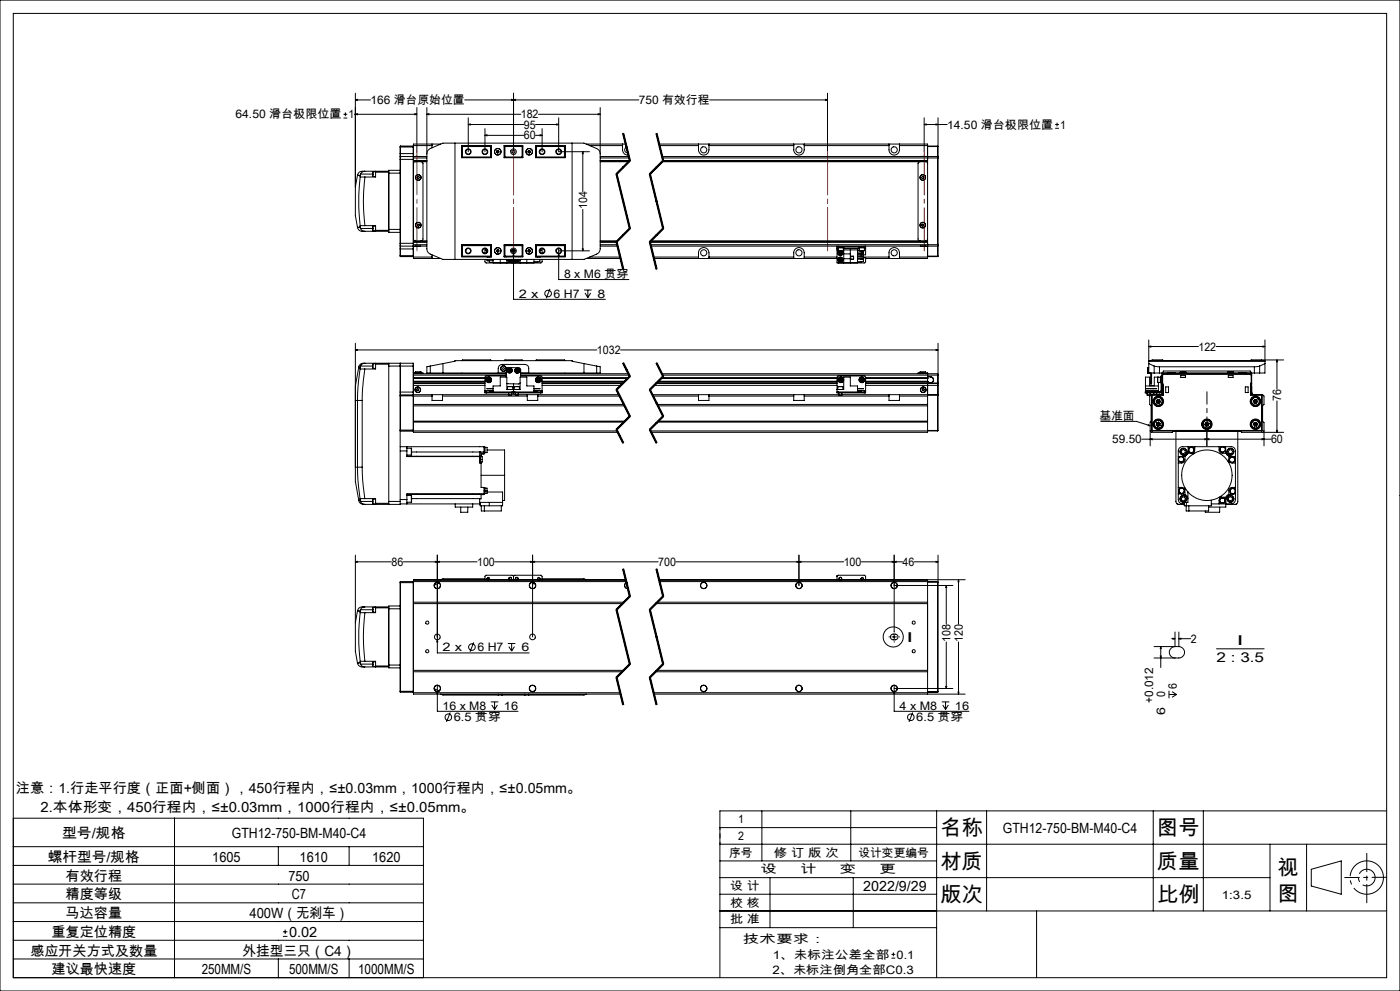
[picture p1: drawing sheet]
<svg xmlns="http://www.w3.org/2000/svg" width="420mm" height="297mm" viewBox="0 0 420 297" stroke-linecap="round" stroke-linejoin="round" font-family="sans-serif">
<g fill="none" stroke="#000" stroke-width=".3">
<path d="M0 0h420v297h-420zM4 4h412v289h-412zM103 35.4h1.2M103 34.3h1.2M103.6 33.7v1.1M106.4 34.3h18.7M106.6 29.9l.6-.1v.3zM106.6 34.3l.6-.2v.3zM106.6 27.9v28.2M106.6 29.9h4.6M124.5 34.1l.6 .2-.6 .1zM125.1 32.2v13.3"/>
<path d="M128.1 34.3l.6-.2v.3zM128.1 32.2v42.4l.1 .6 .6 .8 4.1 1.7h42.3l4.4-1.9 .5-1.2v-42.4M128.1 34.3h28.1M140.5 37.3l.6-.2v.4zM140.5 37.3h16.6M140.5 35.3v10.2M145.5 38.6v6.9M153.5 29.8l.6 .1-.6 .2zM154.1 29.9l.6-.1v.3zM154.1 27.9v17.6M160.7 37.3h6.9M161.5 34.3h18.6"/>
<path d="M162.6 38.6v6.9M167 37.1l.6 .2-.6 .2zM167.6 35.3v10.2h9.2M179.5 34.1l.6 .2-.6 .1zM187 40l2 8.2M187.1 40l2 8.1M191.7 29.9h-52.3M197 40l2 8.2-4 4 4 16.3-4 4 2 8.1M197.1 40l2 8.1M212.9 29.9h35.3M247.7 29.8l.5 .1-.5 .2zM248.2 27.9v17.6"/>
<path d="M277.2 37.3l.6-.2v.4zM277.2 37.3h7M277.2 35.3v10.2M280.8 37.1l.6 .2-.6 .2zM281.4 35.3v11.8M316.5 38.4h1.2M316.5 37.3h1.2M317.1 36.8v1.1M106.6 56.1v8.5l.6 3.6M107.2 52.5h.1M107.2 52.5l.8 .1M107.2 52.5l-.6 3.6"/>
<path d="M108 52.6l.1 .3M108.1 52.9a64.4 64.4 0 0 0 0 14.8M108.1 52.9l1.4 .2M108.1 52.2l-.1 .4M108.1 52.2h3.7M109.4 51.3h-.6a1.42 1.42 0 0 0-1.6 1.2M109.4 51.3l-.9 .3-.4 .6M109.4 51.3h7.2M109.5 53.1a58.1 58.1 0 0 0 0 14.5M111.8 52.2l.1 .7M111.9 51.5l-.1 .7M111.9 51.5v1.4"/>
<path d="M111.9 51.5h.8M111.9 52.9h.8M112.7 51.3v.3M112.7 51.6v1.5h-3.2M112.7 51.6h3.9M116.6 51.3v.3M116.6 51.6v17.4M116.6 51.9h3.5M120.1 47.8v4.1M120.1 51h-3.5v.3M120.1 47v.8M120.1 46v1"/>
<path d="M120.1 51.9v16.9M120.1 47.8h3.9M120.1 46h3.9M120.1 44.1h3.9M120.1 46.9v26.9M120.1 43.8v3.1M120.1 43.8v2.2M120.1 46.9h8M120.1 43.8h3.9M120.1 46.9v.1M124 46.9v26.9M124 43.8v3.1"/>
<path d="M124 46.9v.1M124 43.8h.1M124 46.9h.1M124 47v.8M124 47.8v25.1M124 48.1h4.1M124 43.6h5.6M124 47.3h4.1M124.5 46.9h1.7M125.3 52.9h.4l.1 .3-.2 .3h-.3l-.2-.3zM126.3 48.5l.6 .4v22.8l-.1 .3-.5 .2M128.1 48.5h-3.5l-.6 .5"/>
<path d="M128.1 46.1l.1-.7 .6-.7 4.1-1.8h42.3l4.1 1.8 .5 .5 .3 .9M129.6 43.2v1.1M132.2 43.2h-8.2v3.7M136.5 42.9v34.8M138.5 46.9h.1M138.5 43.7h8.9v3.6h-8.9zM138.6 43.8v3.5M138.6 43.8h8.8M138.6 43.8l.1 .1M138.7 43.9h8.5M138.7 43.9v3.2M138.7 47.1l-.1 .1h8.8"/>
<path d="M138.7 47.1h8.5M145.5 40.6l.6-.2v.3zM145.5 40.6h11.6M147.2 43.9l.1-.1v3.4l-.1-.1M147.2 43.9v3.2M149 45.3v.3M149 45.6l.3 .2M149.3 45.2l.3 .1M149.3 45.2l-.3 .1M149.6 45.3v.3M149.6 45.6l-.3 .2M151.2 43.7l.1 .1"/>
<path d="M151.2 43.7h5.6v3.6h-5.6zM151.2 43.8h5.6M151.2 47.2h5.6M151.3 43.8v3.4l.2-.1M151.3 43.8l.2 .1M151.5 43.9h5.1M151.5 43.9v3.2M151.5 47.1h5.1M156.6 43.9l.2-.1v3.4l-.2-.1M156.6 43.9v3.2M158.5 45.3v.3M158.5 45.6l.3 .2"/>
<path d="M158.8 45.2l.2 .1M158.8 45.2l-.3 .1M159 45.3v.3M159 45.6l-.2 .2M160.7 40.6h1.9M160.7 43.7h8.8v3.6h-8.8zM160.9 43.9h8.4M160.9 43.9v3.2M160.9 47.1l-.1 .1h8.7l-.2-.1M160.9 47.1h8.4M161.3 43.7v.1M162 40.4l.6 .2-.6 .1z"/>
<path d="M169.3 43.9v3.2M169.5 43.8v3.5M169.5 46.9h.1M169.5 43.8h-8.8l.2 .1M169.5 43.8l-.2 .1M171.6 42.9v34.8M174.8 45.5l.2 .6h-.3zM174.8 45.5v11.9M175.9 43.2h11.8M176.9 43.6h9.9M180.1 48.5h8.5M180.1 46.9h8.5"/>
<path d="M180.1 48.1h8.8M180.1 47.3h8.6M184.8 52.2l4 16.3M185.1 52.1l4 16.3M186.8 43.2a3.2 3.2 0 0 0 .4 2.8l.7 .4 .6 .1M186.8 40l2 8.2M187.9 44.1a.91 .91 0 0 0-.5 1 .91 .91 0 0 0 .9 .7M188.8 48l-4 4M189 48.2l-4 4 4 16.3-4 4 2 8.1M189.1 48.3l-4 4M194.8 52.2l4 16.3M195.1 52.1l4 16.3"/>
<path d="M196.8 40l2 8.2M197.7 43.2h80.6v34.3h-18.6M197.8 43.6h11.8M198.6 46.9h82.7M198.6 48.5h79.1l.4 .1 .2 .4M198.7 47.3h82.6M198.8 48l-4 4M198.9 48.1h79.4M199.1 48.3l-4 4M209.6 43.2v1.7a1.57 1.57 0 0 0 1.5 1.6 1.57 1.57 0 0 0 1.6-1.6v-1.7M212.7 43.6h25.4M238.1 43.2v1.7a1.57 1.57 0 0 0 1.6 1.6 1.57 1.57 0 0 0 1.6-1.6v-1.7"/>
<path d="M241.3 43.6h25.4M266.7 43.2v1.7a1.57 1.57 0 0 0 1.6 1.6 1.57 1.57 0 0 0 1.5-1.6v-1.7M269.8 43.6h8.5M276 48.5l-.6 .4v22.8l.2 .3 .4 .2M276.1 46.9h1.7M276.7 52.9h.3l.1 .4-.2 .2-.3-.1-.1-.3zM278.3 43.8h3M278.3 43.9h3M281.3 47.3h.1M281.3 46.9v.4M281.3 46.9l.1 .2M281.3 43.8v.1"/>
<path d="M281.3 43.9v3M281.3 47.3v26M281.4 47.1v.2M281.4 47.3v26M107.2 68.2a1.75 1.75 0 0 0 2.2 1.1M107.2 68.2h.1M108 68l.1 .5M108 68l-.8 .2M108.1 67.7l-.1 .3M108.1 68.5l.7 .7 .6 .1M108.1 68.5h3.7M109.4 69.3h7.2"/>
<path d="M109.5 67.6l-1.4 .1M109.5 67.6h3.2v1.4M111.8 68.5l.1 .7M111.9 67.8l-.1 .7M111.9 67.8v1.4M111.9 67.8h.8M111.9 69.2h.8M112.7 69v.3M112.7 69h3.9M116.6 69.3v.3h3.5M116.6 69v.3M116.6 68.8h3.5"/>
<path d="M120.1 68.8v4.1M120.1 72.9v.8M120.1 73.7v.9M120.1 74.6v2.3M120.1 76.6h3.9M120.1 72.9h3.9M120.1 73.7v.1M120.1 74.6h3.9M120.1 73.8v3.1M120.1 73.8h8M120.1 76.9h3.9M124 73.8v3.1"/>
<path d="M124 71.6l.5 .6h3.6M124 73.7h.1M124 72.9v.8M124 73.8v3.7h8.2M124 72.5h4.1M124 77h5.6M124 73.3h4.1M124 73.7v.1M124 76.8v.1M124.5 73.8h1.7M125.2 67.4l.2-.2 .3 .1 .1 .3-.2 .2-.4-.1zM129.6 76.4v1.1"/>
<path d="M138.5 73.8h.1M138.5 73.4h8.9v3.6h-8.9zM138.6 73.4v3.5M138.6 76.9h8.8M138.7 76.8h8.5M138.7 73.6v3.2M138.7 73.6h8.5M138.7 76.8l-.1 .1M145.5 77.7v.8l.3 .3h8M145.5 74.5v1.4M145.8 75.1h.4M145.8 74.6v.5"/>
<path d="M146.1 77h.1M146.1 77.7v.4h1.8M146.2 75.2l-.1 .3M146.3 78.1h.3M146.8 76.9v.1M146.8 78.1v.6h1.1M147.2 73.6l.1-.1v3.4l-.1-.1M147.2 73.6v3.2M147.4 73.5h-8.8l.1 .1M147.9 77.7v1.1h12.3v-1.1M149 75v.3M149 75.3l.3 .2"/>
<path d="M149.3 74.9l.3 .1M149.3 74.9l-.3 .1M149.6 75v.3M149.6 75.3l-.3 .2M150.1 77.7v1.1M151.2 73.4h5.6v3.6h-5.6zM151.2 76.9h5.6M151.2 73.5h5.6M151.3 76.9l-.1 .1M151.5 73.6l-.2-.1v3.4M151.5 76.8h5.1M151.5 73.6v3.2"/>
<path d="M151.5 73.6h5.1M151.5 76.8l-.2 .1M151.8 76.9v.1M151.9 76.9v.1M152 77.7v1.1M152.1 78h1.6M152.1 77.7v.3M152.5 76.9v.1M152.8 78l.1 .2M153 78l-.1 .2M153.2 78l.1 .1M153.3 78.1l-.4 .1"/>
<path d="M153.4 78l-.1 .1M153.6 75.1h.1M153.6 75.3l.1 .2M153.7 75.1h-.1M153.7 75v.1M153.7 77.7v.3M153.7 74.9h.6M153.8 77.7a.76 .76 0 0 1-.6 .8 .76 .76 0 0 1-.9-.5 .77 .77 0 0 0 .9 .6 .77 .77 0 0 0 .6-.9M154.1 76.1l.1 .6h-.3zM154.1 74.3v15.4h27.5M154.3 77.7a.78 .78 0 0 0 .6 .9 .78 .78 0 0 0 .9-.6M154.4 75.1h.1"/>
<path d="M154.4 78h.1M154.4 75v.1M154.4 77.7v.3M154.4 78h1.6zM154.4 75.3l-.1 .2M154.7 78l.4 .2M155.1 78v.2M155.4 78l-.3 .2M155.6 76.9v.1M156 77.7v1.1M156.2 76.9v.1M156.6 73.6l.2-.1v3.4l-.2-.1"/>
<path d="M156.6 73.6v3.2M158 77.7v1.1M158.5 75v.3M158.5 75.3l.3 .2M158.8 74.9l.2 .1M158.8 74.9l-.3 .1M159 75v.3M159 75.3l-.2 .2M160.7 73.4h8.8v3.6h-8.8zM160.9 76.8h8.4M160.9 76.8l-.2 .1h8.8M160.9 73.6v3.2"/>
<path d="M160.9 73.6h8.4M160.9 73.6l-.2-.1h8.8l-.2 .1M161.3 76.9v.1M161.3 78.4v.3h-1.1M161.9 75.1h.3M162 77h.1M162 77.9v-.2v.7h-1.8M162.2 75.1h-.3M162.2 74.6v.5M162.6 77.7v.9l-.3 .2h-8M162.6 74.5v1.4M167.6 76.1l.2 .6h-.3z"/>
<path d="M167.6 74.3v9.5h21.1M167.6 75.2h9.2M169.3 73.6v3.2M169.3 76.8l.2 .1M169.5 73.4v3.5M169.5 73.8h.1M174.7 74.6h.3l-.2 .6zM174.8 62.8v12.4M175.9 77.5h10.3M176.9 77h9.2M180.1 72.2h5.1M180.1 72.5h4.9"/>
<path d="M180.1 73.8h5.1M180.1 73.3h5M184.8 72.5l2 8.2M185.1 72.4l2 8.2M188.8 68.3l-4 4M189.1 68.6l-4 4M194.8 72.5l2 8.2M194.9 72.5h83.4M195.1 72.4l2 8.2M195.2 73.3h86.1M195.3 73.8h86M196 77h13.6"/>
<path d="M196.1 77.5h55M198.8 68.3l-4 4M199.1 68.6l-4 4M209.6 77.5v-1.7a1.57 1.57 0 0 1 1.5-1.6 1.57 1.57 0 0 1 1.6 1.6v1.7M212.7 77h25.4M238.1 77.5v-1.7a1.57 1.57 0 0 1 1.6-1.6 1.57 1.57 0 0 1 1.6 1.6v1.7M241.3 77h9.8M251.1 74h.4M251.1 74v.5M251.1 74.5v4.3h6.1v-3.9M251.1 73.8v.2M251.1 74.9h.4"/>
<path d="M251.1 74.5h.4M251.4 74v.3h1.7v-.3M251.5 75.1h.9M251.5 75.1h1.5M251.5 74.3v.8M251.5 73.8v.2M251.5 74h7.8M251.7 76l.4 .2M251.7 77.7l.1 .4M251.7 77.7l.4 .1M251.7 75.1a.77 .77 0 0 0-.3 1.1 .77 .77 0 0 0 1 .3 .77 .77 0 0 0 .4-1M251.8 75.6l-.1 .4"/>
<path d="M251.8 75.6l.3 .2M251.8 78.1l.4 .1M251.8 75.1a.75 .75 0 0 0-.4 1 .75 .75 0 0 0 1 .4 .75 .75 0 0 0 .4-1M252 77.4l.4 .1M252 77.4l-.3 .3M252 77.4l.1 .4M252.1 75.8l.3 .3M252.1 75.8l-.4 .2M252.1 75.8v.4M252.1 77.8l.4 .2M252.1 77.8l.1 .4M252.1 77.8l-.3 .3"/>
<path d="M252.2 75.4l.3 .2M252.2 75.4l-.4 .2M252.2 75.4l-.1 .4M252.4 76.1l-.3 .1M252.4 77.5l.1 .5M252.4 77.5l-.3 .3M252.5 75.1l.3 .4M252.5 75.6l-.1 .5M252.5 75.6l-.4 .2M252.5 78l-.3 .2M253 75.1h-.6M253 74.3v.8"/>
<path d="M253 74.9l4.8 .1M253 74.5h4.8M253.1 74.9v3.9M253.1 76.1h2M253.1 77.5h2M255.1 74.9v3.9M255.2 76.8h.9v.9h-.9zM255.2 76.8v.9M257.2 75.5h1.8v.4M257.2 76.2h1.8v.5h-1.8M257.2 77h1.8v.4h-1.8M257.2 77.7h1.8"/>
<path d="M257.2 75.9h1.8M257.7 74v.3h1.6M257.8 75.1h1.5M257.8 74.3v.8M258.3 77.4v.3l.4-.2 .3 .2M258.3 75.1v.4M258.3 76.7v.3M258.3 78.4v.3h-1.1M258.5 75.5h.4M258.6 77.5h.2M259 75.9l-.2 .3-.5-.3v.3M259 75.7v.2"/>
<path d="M259 77.7v.2M259 77.3h.7v1.2l-.4 .3h-8M259 77.7v.7h-1.8M259 77h7.7M259.3 74h.4M259.3 73.8v.2M259.3 74.3v.8M259.3 74.5h.4M259.4 74l-.1 .3M259.7 74v.5M259.7 73.8v.2M259.7 74.5v1.9h-.7"/>
<path d="M266.7 77.5v-1.7a1.57 1.57 0 0 1 1.6-1.6 1.57 1.57 0 0 1 1.5 1.6v1.7M269.8 77h8.5M276.1 73.8h1.7M276.5 67.4l.3-.2 .3 .1v.3l-.2 .2-.3-.1zM278.3 71.6l-.5 .6h-82.6M278.3 76.8h3M278.3 76.9h3M281.3 73.3h.1M281.3 73.3v.5M281.3 76.8h.1M281.3 76.8v.1M281.3 73.8v3"/>
<path d="M281.4 73.3v.3M281.4 73.6l-.1 .2M281.4 76.8l-.1 .1M281.4 73.6v3.2M165 86.6l-1.1 2.8M175.2 86.9h2.3M175.5 87.8l.9 1.4M176.4 86.9v2.3M177.2 87.8l-.8 1.4M106.6 104.9l.6-.2v.3zM106.6 102.9v37.1M106.6 104.9h72.5"/>
<path d="M107.6 110l-1 5.7v4.3h.6M107.6 110l.5 .1M108 110.5l-.6 5.6-.2 3.9M108 110.5l1.4 .1M108.1 110.1l-.1 .4M108.1 109.7v.4M108.1 109.7h3.7M109.4 110.6l-.6 5.6-.1 3.8M109.5 108.9h-.4a1.37 1.37 0 0 0-1.5 1.1M109.5 108.9l-.7 .1-.7 .7M109.5 108.9h14.5M111.9 109v1.4"/>
<path d="M111.9 109h.8M111.9 110.4h.8M112.7 108.9v.2M112.7 109.1v1.5h-3.3M112.7 109.1h3.9M116.6 108.9v.8M116.6 109.7h7.4M116.6 109.7v40.6M120.1 108.9h.1M120.1 108.9v9.5M120.1 117.5v.9M120.1 108.9v8.6"/>
<path d="M120.1 118.4v31.9M120.1 118.7h3.9M120.1 117.5h3.9M120.1 118.4v10.8M120.1 118.4h3.9M120.1 118.4h.1M124 108.9v9.5M124 108.9v.8M124 118.4v10.8M124 118.4h.1M124 114.8v.1M124 109.7v2.7"/>
<path d="M124 111.8h.6M124 117.5v.8M124 118.3v11.3h61.3M124 118.7h5.6M124 118.3h5.6M124 112h27.9M124 114.3h21.5M124 113.4h21.5M124 112.4h27.9M124 114.9h21.5M124 114.8h21.5M124 115.5h21.5"/>
<path d="M124 112.4v2.4M124 114.9v2.6M124.6 111.7l.1 .1M124.6 111.5h1.7M124.6 111.7h1.7M124.6 111.8h1.7M124.6 111.5v.5M125.1 116.6l.3-.1 .2 .2v.3l-.6-.1zM126.3 111.5h-1.7M126.3 111.8h.1M126.3 111.5h.1M126.3 111.8h.6v.2"/>
<path d="M126.3 111.5v.5M129.1 111.8h20.4v-1.4a1.21 1.21 0 0 1 1.1-1.2h6.9a1.14 1.14 0 0 1 1.1 1.2v1.4h20.4M129.1 109.7l-1 .2v1.9h1M129.1 109.7v2.1M129.6 118.3h3.2M129.6 118.3v1.7h3.2v-1.7M132.8 118.7h25.4M132.8 118.3h19.8M132.9 109v2.8M138.6 108h8.7M138.6 108v.1M138.6 111.8v.2"/>
<path d="M145.5 114.3h-21.5l21.5 .1M145.5 113.3h-21.5h21.5M145.5 117.5v.3h.4M145.5 117.5h.4M145.5 117v.5M145.5 117h2.4M145.9 117.5h7.7M145.9 117.8h7.7M145.9 117.5v.3M146.2 113.6l.1 .4M146.2 113.6l.4 .2M146.3 114l.3 .3"/>
<path d="M146.6 113.4l.4 .2M146.6 113.4l-.4 .2M146.6 113.4v.4M146.6 113.8l.4 .2M146.6 113.8l-.3 .2M146.6 113.8v.5M146.8 117.1v.2h1.1M147 113.6v.4M147 113.6l-.4 .2M147 114l-.4 .3M147.3 108v.1M147.9 117.5v-1.8h2.2v-2.7h1.9v3.7h4v-3.7h2v2.7h2.2v1.8"/>
<path d="M147.9 116.4h-1.8l1.8 .1M149.5 111.7h2.4M151.3 108h5.5M151.3 108v.1M151.8 112.7h-6.1l-.2 .3v4M151.8 113l.1-2.3 .5-.6 3.6 .2 .2 .5-.1 2.2M152.3 115.9h1.5M152.3 115.9v.8M152.5 110.9l.1 .4M152.5 110.9l.4 .1M152.6 118.4h.9M152.6 117.8v.6"/>
<path d="M152.6 111.3l.4 .1M152.8 110.6l-.3 .3M152.8 110.6l.4 .1M152.8 110.6l.1 .4M152.9 111l.1 .4M152.9 111l.4 .1M153.2 110.7l.1 .4M153.2 110.7l-.6 .6M153.3 111.1l-.3 .3M153.5 118.3h1.1M153.5 117.8v.6M153.6 117.8h.5"/>
<path d="M153.6 117.5h.9M153.6 117.5v.3M153.8 115.9v.8M154.1 117.8h.4M154.1 115v2.8M154.3 115.9h1.5M154.3 115.9v.8M154.3 115.8l1.5 .1M154.3 115.8v.1M154.5 117.5h7.7M154.5 117.8h7.7M154.5 117.5v.3"/>
<path d="M154.6 118.4h.1M154.6 117.8v.6M154.7 118.4h.8M154.8 111l.1 .4M154.8 111l.8 .2M154.9 111.4l.4 .1M155.1 110.7l-.3 .3M155.1 110.7l.4 .1M155.1 110.7l.1 .4M155.2 111.1l-.3 .3M155.2 111.1l.1 .4M155.5 118.4h-.8"/>
<path d="M155.5 118.3h2.7M155.5 117.8v.6M155.5 110.8l.1 .4M155.5 110.8l-.3 .3M155.6 111.2l-.3 .3M155.8 115.9v.8M156 114.7l-.4 .4-3.6-.2M156.1 112.7h6.2l.3 .4v3.9M156.1 112.4h32.6M156.2 112h32.3M156.2 111.7h2.4M156.8 108v.1"/>
<path d="M158.2 118.3h3.1M158.2 118.3v1.7h3.1v-1.7M160.2 116.4h1.8l-1.8 .1M160.8 108h8.7M160.8 108v.1M161.1 113.7v.4M161.1 113.7l.8 .3M161.1 114.1l.4 .2M161.3 117.1v.2h-1.1M161.3 118.7h24.6M161.3 118.3h24.4M161.4 113.4l.4 .2"/>
<path d="M161.4 113.4l-.3 .3M161.4 113.4l.1 .9M161.8 113.6l.1 .4M161.8 113.6l-.7 .5M161.9 114l-.4 .3M162.2 117.5h.4M162.2 117.5v.3M162.6 117.5v.3h-.4M162.6 117v.5M162.6 114.3h24.8M162.6 113.3h25.8M162.6 114.3h24.9"/>
<path d="M162.6 113.4h25.7M162.6 117l-2.4 .1M162.6 114.9h24.2M162.6 114.8h24.4M162.6 115.5h23.6M162.6 114.4h24.8M162.6 113.3h25.9M169.5 108v.1M169.5 111.8v.2M175.2 109l-3.6-.7v-.2h-35.1v.2l-7.4 1.4M175.2 109v2.8M175.2 109l3.8 .7"/>
<path d="M179 109.7l1.1 .2v1.9h-1.1M179 109.7v2.1M184.8 116.9l4 7.9M185.1 116.7l4 8M186.2 104.9h95.2M186.8 108.9l2 4M187 108.8l2 4-4 4 4 8-4 4 2 3.9M187.1 108.7l1 2M188.1 110.7l1 2zM188.8 112.7l-4 4M189.1 112.9l-4 4M194.8 116.9l4 7.9"/>
<path d="M195.1 116.7l4 8M195.7 118.3h13.8M195.9 118.7h13.6M196.3 115.5h54.8M196.8 108.9l2 4M196.8 114.9h54.3M197 108.8l2 4-4 4 4 8-4 4 2 3.9M197 114.8h54.1M197.1 108.7l2 4M197.3 114.4h53.8M197.4 114.3h53.7M197.5 114.3h53.6"/>
<path d="M198.3 113.4h52.8M198.4 113.3h52.7M198.5 113.3h52.6M198.5 112h82.8M198.8 112.4h82.5M198.8 112.7l-4 4M199.1 112.9l-4 4M209.5 118.3h3.2M209.5 118.3v1.7h3.2v-1.7M212.7 118.7h25.4M212.7 118.3h25.4M238.1 118.3h3.2"/>
<path d="M238.1 118.3v1.7h3.2v-1.7M241.3 118.7h25.4M241.3 118.3h10.4M251.1 117.5h.4M251.1 116.7h2v-3.7h2v2.7h2.1v1.8M251.4 115.8v.1M251.4 115.8h1.5M251.4 115.9h1.5M251.4 115.9v.8M251.5 117.5h7.8M251.5 117.5v.3M251.5 117.8h7.8"/>
<path d="M251.7 118.4h.1M251.7 117.8v.6M251.8 118.4h.8M251.8 113.9l.4 .4M252 113.6l-.2 .3M252 113.6l.3 .2M252.3 113.8l-.5 .1M252.3 113.8l-.1 .5M252.3 113.8l.3 .3M252.3 113.4l.4 .3M252.3 113.4l-.3 .2M252.3 113.4v.4"/>
<path d="M252.6 118.4h-.8M252.6 117.8v.6M252.6 118.3h14.1M252.6 114.1l-.4 .2M252.7 113.7l-.1 .4M252.7 113.7l-.4 .1M252.9 115.8v.1M252.9 115.9v.8M257.2 116.4h1.8l-1.8 .1M258.2 113.7v.4M258.2 113.7l.7 .3M258.2 114.1l.4 .2"/>
<path d="M258.3 117.1v.2h-1.1M258.5 113.4l.4 .2M258.5 113.4l-.3 .3M258.5 113.4l.1 .9M258.9 113.6v.4M258.9 113.6l-.7 .5M258.9 114l-.3 .3M259.3 117.5h.4M259.3 117.5v.3M259.7 113.3h18.6M259.7 117.5v.3h-.4M259.7 117v-4l-.3-.3h-7.9l-.4 .3v4.8h.4"/>
<path d="M259.7 117v.5M259.7 114.3h18.6M259.7 113.4h18.6M259.7 117l-2.5 .1M259.7 114.9h21.6M259.7 115.5h21.6M266.7 118.3h3.1M266.7 118.3v1.7h3.1v-1.7M269.8 118.7h8.5M269.8 118.3h11.5M276 111.5h.1M276 111.7h.1"/>
<path d="M276 111.8h-.6v.2M276 111.7h1.7M276 111.5h1.7M276 111.5v.5M276 111.8h1.7M276 111.5h1.6M276.9 116.5l.3 .1 .1 .3-.2 .2-.3-.1-.2-.3zM277.6 111.8h.1M277.7 111.5h.1M277.7 111.8h.6v3M277.7 111.5v.5M278.3 114.3l-18.6 .1"/>
<path d="M278.3 114.8v14.8h-83M278.3 114.3h.1M278.3 113.3h.1M278.3 114.8h.1M278.3 118.4h3M278.3 112.9h.8M278.3 114.8h3M278.3 113h.8M279.1 112.9a.99 .99 0 0 1 1 .8 .99 .99 0 0 1-.8 1.1M279.1 113a.88 .88 0 0 1 .9 .8 .88 .88 0 0 1-.9 .9M279.1 112.9v.1M279.1 114.7v.1"/>
<path d="M279.1 114.7l-19.4 .1M280.8 104.7l.6 .2-.6 .1zM281.3 118.3v.1M281.3 112v.4M281.3 114.8h.1M281.3 114.8v.1M281.3 114.9v.6M281.3 112.4v2.4M281.3 115.5v2.8M281.3 118.4v10.6M281.4 114.9h-.1M281.4 114.8h.1"/>
<path d="M281.4 114.9l-.1 .6M281.4 102.9v26.1M343.6 115.7h3.9M343.7 117.1h3.8v.2h-3.8zM344 117.5h-.4v.3h.4M344 117.5h3.9M344 116.4l.7 .1zM344 117.8h1.2M344 117.5v.3M344.1 118.4h.9M344.1 117.8v.6M344.3 110.3l.1 1.6"/>
<path d="M344.4 110.2l-.1 .1M344.4 110.3h-.1M344.4 110.2v.1M344.4 110.3v1.6M344.4 110.2h.2M344.4 110.3h.2M344.6 103.9l.6-.2v.3zM344.6 101.9v9.9M344.6 103.9h14.9M344.6 108.1h34.9M344.6 108.3h34.9M344.6 109l1.7 .7"/>
<path d="M345 116.4l.4 .1zM345 117.8v.6M345.2 117.8h.8M345.2 117.5v.3M345.2 114.5v.6h.3v-.6M345.2 114.5h.3M345.2 111.8v2.7M345.5 118.4h.2M345.5 108h3.4M345.5 108v.1M345.5 111.8v2.7M345.5 118.4v10.6"/>
<path d="M345.7 118.4h3.3M345.7 118.4v10.6M345.7 116.4l.4 .1zM346 117.5v.3M346 117.8h1.9M346.1 117.8v.5M346.3 109.7l1.5 .2M346.3 111.8h1.5M346.3 111.8l-1.9 .1M346.3 109.7v2.1M346.5 116.4l.4 .1zM347 117.8v.5"/>
<path d="M347.3 113.1v1.5zM347.3 119.7l.6 .1M347.3 119.7l-.4 .5M347.3 119.7l.2 .6M347.3 114.6h.8M347.5 113v.1M347.5 114.6v2.9M347.8 111.8h.9M347.8 109.9h28.5M347.8 109.9v1.9M347.9 117.5v.3M347.9 119.8l.3 .6"/>
<path d="M347.9 119.8l-.8 1M348.1 113v1.7h.2M348.3 117l-.4 .5M348.3 113h-2v2.6h-1.4v-2.6h-1.3v4.5M348.3 117h.3M348.3 113.1h.4M348.3 113.1v3.9M348.6 117.2l-.7 .6M348.6 117.6l-.5 .7M348.7 116v1.6M348.7 112.7h-.4v.4M348.7 117.6h.1"/>
<path d="M348.7 116h.1M348.7 111.8v4.2M348.7 111.8l.4-.6h26l.4 .6M348.7 114.9l.1 .6M348.7 111.7h26.7M348.7 117.6l-.4 .7M348.7 111.7v.5M348.7 115v1M348.8 116h.1M348.8 114.9l.2 .6M348.8 114.8h.1M348.8 114.8l-.1 .1"/>
<path d="M348.8 114.9h-.1M348.8 116v1.6M348.8 112.4v2.4M348.8 117.6h.1M348.8 118.3l.2 .1M348.8 115.5h.2M348.8 118.3h-3.5l-.4 .4v2.5l.4 .4v4.6l-.2 .3v7.1M348.8 115.5v2.8M348.9 108v.1M349 115.5v2.9M349.1 112.1l-.3 .3M349.1 112v.1"/>
<path d="M349.1 112l-.4 .3 .1 .1M349.1 112h26M349.1 112.1h26M349.7 116h.9v1.6h-.9zM350.2 112v-.2h.6v.2M352.5 111.7v.1M354 111.7l.1 .1M354 111.5h1.1M354 111.7h1.8M354 111.5v.2M354.2 112.6h1.4v.5h-1.4zM355.1 111.5h-1.1"/>
<path d="M355.1 111.5h.7M355.8 111.7l-.1 .1M355.8 111.5v.2M364.8 103.9h14.7M368.3 111.7l.1 .1M368.3 111.5h1.2M368.3 111.7h1.8M368.3 111.5v.2M368.5 112.6h1.4v.5h-1.4zM369.4 111.5h-1.1M369.4 111.5h.6M370 111.5h.1"/>
<path d="M370.1 111.7l-.1 .1M370.1 111.5v.2M371.7 111.7v.1M373.3 112v-.2h.6v.2M373.6 116h.8v1.6h-.8zM375.1 112.1l.3 .3M375.1 112v.1M375.1 112l.3 .2v.2M375.1 115.5h.2M375.1 118.4h3.4M375.1 115.5v2.9M375.2 108h3.4"/>
<path d="M375.2 108v.1M375.3 117.6h.1M375.3 118.3l-.2 .1M375.3 118.3h3.5l.4 .4v2.5l-.4 .4v4.6l.4 .4v7M375.3 115.5v2.8M375.3 116h.1M375.3 114.9l-.2 .6M375.3 114.9h.2M375.3 116v1.6M375.3 117.6h.2M375.3 116h.2M375.4 114.8l-.1 .1"/>
<path d="M375.4 114.8l.1 .1M375.4 112.4v2.4M375.4 111.7v.5M375.4 115v1M375.4 117.6l.4 .7M375.5 116v1.6M375.5 114.9l-.2 .6M375.5 117.6l.5 .7M375.5 111.8h.8M375.5 111.8v4.2M376.3 111.8h1.6M376.3 109.9v1.9"/>
<path d="M376.4 119.7l-.4 .5M376.4 119.7l.6 .1M376.4 119.7l.5 1.2M377 119.8l.3 .6M377 119.8l-.4 .5M377.9 109.7l-1.6 .2M377.9 109.7v2.1M378.5 118.4h.1M378.5 107.9l.1 .1M378.5 118.4v10.6M378.6 108v.1M378.6 118.4v10.6"/>
<path d="M378.9 103.7l.6 .2-.6 .1zM379.5 101.9v9.9h-1.6M379.5 109l-1.6 .7M383.1 107.9l.1 .6h-.3zM383.1 107.9v8.7M385.1 107.9l-9.9 .1M107.2 120h1.5M107.2 120v20M108.7 120v20M120.1 133.9h25.1v1.6M120.1 135.1h2M120.1 128.9h3.9"/>
<path d="M120.1 129.1v.1M120.1 129.2h3.9M122.1 133.9v1.2M122.1 135.1v1.7l22.6 .1v.8M122.1 136.4h1.3M122.1 134.3h1.3M122.1 136.7h21.8M123.4 134.3v2.1M123.5 135.5h21.7M124 121.2h63.1M124 121.6h63.4M124 126.5h63.2"/>
<path d="M124 126.2h63.5M143.9 136.7v1M143.9 137.7v1.1h.4M143.9 135.5h.1M143.9 135.5v1.2M143.9 133.8v.1M143.9 137.7h.8M143.9 136.6h.4M144.1 136.8v1.7h-.2M144.3 138.5v.3M144.3 138.8v7.3h.9v1.9M144.3 136.6v.3"/>
<path d="M144.7 137.7v.8h-.6M145.2 135.5v.4M145.2 135.9h-.9v.7M145.2 134h.3v1.7M145.2 135.9v.2h-.9M145.3 134v1.7M145.5 134.1h.6v1.5l-.9 .1M146.1 134.9h5.3v7.5M184.8 128.8l2 4M185.1 128.7l2 4M185.1 129.1l-61.1 .1M188.8 124.6l-4 4"/>
<path d="M189.1 124.9l-4 4M194.8 128.8l2 4M195.1 128.7l2 4M195.1 129.1h86.2M197.2 121.2h81.1M197.2 126.5h81.1M197.4 121.6h80.9M197.5 126.2h80.8M198.8 124.6l-4 4M199.1 124.9l-4 4M278.3 129h3M281.3 129h.1"/>
<path d="M281.3 129v.1M281.4 129l-.1 .1M330.2 126.3h10.7l4.2 1.3M342.5 131.6h38.8M344.5 127.3l.6 .3h-.6zM345.1 131.6l.6-.1v.3zM345.1 129.1l.4 .5h6.1l.5-.5M345.5 129h.2M345.5 129l.2 .1M345.7 129v.1M345.7 129.1h32.8M345.7 129h32.8"/>
<path d="M346.9 120.2l.2 .6M346.9 120.2l.6 .1M346.9 127.4l.5 .4M347 126.7l-.1 .7M347 126.7l.5 .4M347.1 120.8l.6 .1M347.5 120.3l.2 .6M347.5 120.3l.7 .1M347.5 127.1l.5 .5M347.5 127.1l-.6 .3M347.5 127.1l-.1 .7M347.6 126.5l.5 .4"/>
<path d="M347.6 126.5l-.6 .2M347.6 126.5l-.1 .6M348 127.6l-.6 .2M348.1 126.9l-.1 .7M348.1 126.9l-.6 .2M348.2 120.4l-.5 .5M352 129.2h20.1M352.8 129.2v21.1a.91 .91 0 0 0 .8 .9h1.7M353.5 137.8v11.9a1.42 1.42 0 0 0 1.8 1.3M354.4 135l.6-.3 .6 .3v.7l-.6 .3-.6-.3zM356.3 135.9l-.8 .7v1.2a.96 .96 0 0 1-1 1h-1M356.3 135.9h1.5l.1 .2"/>
<path d="M356.4 135.5l-.1 .4M356.4 135.5a1.98 1.98 0 0 1-2.5 1.3h-.4M356.5 133.9l-.1 1.6M357.4 134a.85 .85 0 0 1 .9 .9 .85 .85 0 0 1-.9 .8M357.4 134a.85 .85 0 0 0-.8 .9 .85 .85 0 0 0 .8 .8M357.4 134a.85 .85 0 0 0-.9 .9 .85 .85 0 0 0 .9 .8M358.4 133.9v1.2l-.3 .5 .2 .3M361.4 127.3l.4 .5M361.5 131.5l.6 .1-.6 .2zM361.6 126.6l-.2 .7M361.6 126.6l.5 .5M362.1 131.6l.6-.1v.3z"/>
<path d="M362.1 128.7v4.9M362.1 127.1l-.7 .2M362.1 127.1l.4 .5M362.3 126.5l.4 .5M362.3 126.5l-.7 .1M362.3 126.5l-.5 1.3M362.5 127.6l-.7 .2M362.7 127l-.2 .6M362.7 127l-.6 .1M365.7 133.9v1a.96 .96 0 0 0 1 1h1.1l.9 .7M366.7 133.9h-11.9a1.27 1.27 0 0 0-1.3 1.2v2.4M367 133.9h2.4a1.21 1.21 0 0 1 1.2 1.2v12"/>
<path d="M367.7 133.9v1a1.55 1.55 0 0 0 1.3 1.8M368.6 138.6l.3-.1 .4 .2 1.3 .1M368.7 136.6l.3 .1M368.7 136.6v1.5l-.3 .2M368.8 134.8h.7l.3 .6-.3 .5h-.7l-.3-.5zM369 136.7l1.6 .1M371.3 129.2v21.1a.91 .91 0 0 1-.8 .9h-2.8M372.1 129.1l.4 .5h12.6M376 120.2l.2 .6M376 120.2l.6 .1M376 127.2l.3 .5M376.2 120.8l.7 .1"/>
<path d="M376.3 126.6l-.3 .6M376.3 126.6l.3 .5M376.6 120.3l.7 .1M376.6 120.3l-.4 .5M376.6 127.1l-.3 .6M376.6 127.1l.4 .6M376.9 126.6l.4 .5M376.9 126.6h-.6M376.9 126.6l-.3 .5M377 127.7h-.7M377.3 120.4l-.4 .5M377.3 127.1l-.3 .6"/>
<path d="M377.3 127.1l-1.3 .1M378.5 129v.1M378.5 129h.1M378.6 131.5l.6 .1-.6 .2zM378.6 129l-.1 .1M379.2 129.1l-.4 .5M382.9 129h.3l-.1 .6zM383.1 120.2v9.4M106.6 140v4.3l1 5.7M106.6 140h.6M107.2 140h1.5M107.2 140l.2 3.9 .6 5.6"/>
<path d="M107.6 150a1.59 1.59 0 0 0 1.9 1.2M108 149.5l.1 .4M108.1 149.9v.4M108.1 149.9l-.5 .1M108.1 150.3l.7 .7 .7 .2M108.1 150.3h3.7M108.7 140l.1 3.8 .6 5.6M109.4 149.4l-1.4 .1M109.4 149.4h3.3v1.4M111.9 149.6v1.4M111.9 149.6h.8M111.9 151h.8"/>
<path d="M112.7 150.8v.4M112.7 150.8h3.9M116.6 150.3v.9M116.6 150.3h3.5M120.1 150.3v.9h-10.6M120.1 149.7h2M122.1 149.7v1.3M122.1 150.5h1.3M122.1 148.5h1.3M122.1 148.1h23.1M123.4 148.5v2M123.5 149.4l20.4 .1"/>
<path d="M136.6 151v1h5.2v-1M138.2 152v1.5h2.1v-1.5M143.9 151h.1M143.9 150.6h6.9M143.9 149.5v1.5M144.3 142.4h7.1M144.4 151.6v1.5h6v-1.5M145.2 148v.1M145.2 146.2l.3 .1v1.6M145.2 148.1l-.9 .1v1.3h-.4M145.2 148h-23.1v1.7M145.2 147.1h.9"/>
<path d="M145.3 151.6v1.5M145.3 146.2l-.1 1.8M145.5 146.3h.6v.8M146.1 147.1v.8h-.8M146.1 147.5h4.7v4.1h-6.8v-.6h-23.9M146.8 150.6v1M151.4 142.4v7.6h-.6M353.1 151l.2 .2M353.5 148l2 .2M353.5 146.1h1.1l.6 .3 .3-.2M353.6 147.1a.86 .86 0 0 0 .9 .9 .86 .86 0 0 0 .9-.9M353.7 147.1a.85 .85 0 0 0 .8 .8 .85 .85 0 0 0 .9-.8"/>
<path d="M353.7 147.1a.85 .85 0 0 1 .8-.9 .85 .85 0 0 1 .9 .9M354.6 148.9h.7l.3 .6-.3 .6h-.7l-.3-.6zM355.5 148.2a1.37 1.37 0 0 1 .9 1.3M355.7 146.6l-.2 .1v1.5M355.8 151.6v1.5h6.8v-1.5M355.9 150.6v1M356.4 147.5v3.1h-1.1v1h8.1v-1.7M356.4 147.5h.1M356.7 151.6v1.5M365.8 149l.2 .3-.3 .5v1.2M365.9 152v1.5h-4.3v-.4M366.2 148.8l.2 .2h1.4"/>
<path d="M366.7 149.2a.85 .85 0 0 0-.8 .8 .85 .85 0 0 0 .8 .8M366.7 149.2a.85 .85 0 0 1 .9 .8 .85 .85 0 0 1-.9 .8M367.7 150.1v1.9h-5.1M367.8 149.4l-.1 1.6M367.8 149v.4M368.5 149.2l.6-.4 .6 .4v.6l-.6 .4-.6-.4zM370.6 146.1h-1a1.02 1.02 0 0 0-.9 1v1.1l-.9 .8M370.6 148l-1 .1a1.62 1.62 0 0 0-1.8 1.3M370.6 147.3v2.4a1.27 1.27 0 0 1-1.2 1.3h-6M371.1 151l-.3 .2M106.6 168.4l.6-.2v.3zM106.6 168.4h10.8"/>
<path d="M106.6 166.4v20.2M120.1 174.7h3.9M120.1 174.3v7.3M120.1 174.3v33.2M120.1 174.3h67.8M121 168.4h22.1M124 174.4v33.1M124 173.9h63.7M130.6 168.2l.6 .2-.6 .1zM131.2 168.4l.6-.2v.3zM131.2 166.4v29.3h27.6M131.8 174.7l-1.5 .7"/>
<path d="M145.5 173.7v-.9l.3-.4h7.9l.4 .4 .3-.4h7.9l.3 .3v1M145.5 173.5h-12.6l-.7 .2M146.1 173.5h.1M146.1 173.3v.2M146.2 173.5h.6M146.3 173.1h.3M146.4 173.7a.36 .36 0 0 1-.2-.5 .36 .36 0 0 1 .6 0 .36 .36 0 0 1-.2 .5M146.8 173.3v.2M152.8 173.7a.42 .42 0 0 1-.1-.6 .42 .42 0 0 1 .7 0 .42 .42 0 0 1-.1 .6M153.8 172.5h.5M154.1 172.5v1.2M154.8 173.7a.41 .41 0 0 1-.1-.6 .41 .41 0 0 1 .7 0 .41 .41 0 0 1-.1 .6"/>
<path d="M159.2 168.2l.6 .2-.6 .1zM159.8 168.4l.6-.2v.3zM159.8 174.6l.2 .3h.5M159.8 166.4v24.5M160.2 174.7v.3M161.3 173.3v.2M161.3 173.5h.7M161.5 173.7a.36 .36 0 0 1-.2-.5 .36 .36 0 0 1 .6 0 .36 .36 0 0 1-.2 .5M162 173.5h.1M162 173.3v.2M162.6 173.5h12.6l.7 .2M186.8 170.6l2 8.2"/>
<path d="M187 170.6l2 8.1-4 4 4 16.3-4 4 2 8.2M187.1 170.5l1 4.1M187.7 173.7h-63.7v34.3h62.2M188.1 174.6l1 4.1zM188.3 176.4a.95 .95 0 0 1-.9-.7 .95 .95 0 0 1 .5-1.1 .96 .96 0 0 0-.5 1.1 .96 .96 0 0 0 1 .7M188.8 178.6l-4 4M189.1 178.8l-4 4M196.8 170.6l2 8.2M197 170.6l2 8.1-4 4 4 16.3-4 4 2 8.2M197.1 170.5l2 8.2M197.4 168.4h-49M197.7 173.7h91.9"/>
<path d="M197.7 173.9h80.6M197.8 174.3h83.5M198.8 178.6l-4 4M199.1 178.8l-4 4M239.1 168.2l.6 .2-.6 .1zM239.7 168.4l.6-.2v.3zM239.7 166.4v9.1M251.1 172.8l.4-.4h7.8l.4 .4v.9M251.3 172.5h-.2v1.2M251.8 173.7a.43 .43 0 0 1 0-.6 .43 .43 0 0 1 .6 0 .43 .43 0 0 1 0 .6M253.1 168.4h-50.3M258.3 173.3v.2"/>
<path d="M258.3 173.5h.7M258.4 168.4h12.4M258.6 173.7a.36 .36 0 0 1-.2-.5 .36 .36 0 0 1 .6 0 .36 .36 0 0 1-.2 .5M259 173.3v.2M267.7 168.2l.6 .2-.6 .1zM268.3 175.5h17.6M268.3 166.4v22.9M268.3 168.4l.6-.2v.3zM274.3 168.4h7.1M278.3 173.7v34.3M278.3 174.5h3M280.8 168.2l.6 .2-.6 .1z"/>
<path d="M281.3 174.3v.2M281.3 174.5v32.8M281.4 166.4v40.9M283.9 175.5l.1 .6h-.3zM283.9 175.5v11.6M287.5 173.7v13.4M287.5 173.7l.2 .6h-.3zM106.6 186.6v8.6l.6 3.5M107.2 198.7a1.7 1.7 0 0 0 2.2 1.2M107.2 183.1h.1M107.2 198.7h.1M107.2 183.1l.8 .1"/>
<path d="M107.2 183.1l-.6 3.5M108 183.2l.1 .3M108 198.6l.1 .4M108 198.6l-.8 .1M108.1 183.5l1.4 .1M108.1 183.5a64.4 64.4 0 0 0 0 14.8M108.1 198.3l-.1 .3M108.1 182.7l-.1 .5M108.1 199l.7 .7 .6 .2M108.1 199h3.7M108.1 182.7h3.7M109.4 181.9h-.6a1.42 1.42 0 0 0-1.6 1.2"/>
<path d="M109.4 181.9l-.6 .1-.7 .7M109.4 199.9h7.2M109.4 181.9h7.2M109.5 183.6a58.1 58.1 0 0 0 0 14.6M109.5 198.2l-1.4 .1M109.5 198.2h3.2v1.4M111.8 199l.1 .7M111.8 182.7l.1 .8M111.9 198.3l-.1 .7M111.9 182l-.1 .7M111.9 198.3v1.4M111.9 182v1.5"/>
<path d="M111.9 198.3h.8M111.9 199.7h.8M111.9 182h.8M111.9 183.5h.8M112.7 199.6v.3M112.7 181.9v.3M112.7 182.2v1.4h-3.2M112.7 182.2h3.9M112.7 199.6h3.9M116.6 199.9v.3h3.5M116.6 199.6v.3M116.6 181.9v.3"/>
<path d="M116.6 182.2v17.4M116.6 199.3h3.5M116.6 182.5h3.5M120.1 199.3v.9M120.1 181.6h-3.5v.3M120.1 181.6v.9M120.1 182.5v16.8M124 180.5h63.2M124 180.9h62.8M131.2 191.8l.1 .6h-.3zM142.1 192.5l-1.1 2.8M152.4 192.9h2.2"/>
<path d="M152.6 193.8l.9 1.3M153.5 192.9v2.2M154.3 193.8l-.8 1.3M184.8 182.8l4 16.3M185.1 182.7l4 16.3M188.8 198.9l-4 4M189.1 199.2l-4 4M194.8 182.8l4 16.3M195.1 182.7l4 16.3M196.8 180.9h81.5M197.2 180.5h81.1M198.8 198.9l-4 4"/>
<path d="M199.1 199.2l-4 4M267.4 190.2a1.1 1.1 0 0 1 1.4-.2 1.1 1.1 0 0 1 .5 1.3 1.08 1.08 0 0 1-1.5 .5 1.08 1.08 0 0 1-.4-1.6zM267.5 190.9h1.5M268.3 190.2v1.4M283.9 192.4v13.9M287.5 192.4v15.6M346.2 193.8h7.5M348.1 196.6h.3l-.2 .6zM348.2 193.8l.2 .6h-.3zM348.2 193.8v6.3M351.5 191.4h1M351.9 191.3l.6 .1-.6 .2z"/>
<path d="M352.5 189.4v4.4a1.71 1.71 0 0 0-1.7 1.7 1.71 1.71 0 0 0 1.7 1.7M353.7 193.8a1.71 1.71 0 0 1 1.7 1.7 1.71 1.71 0 0 1-1.7 1.7h-7.5M353.7 191.4l.6-.1v.3zM353.7 189.4v4.4M353.7 191.4h3.5M364.9 194.4h14.3M120.1 200.2v7.3M120.1 207.1h3.9M120.1 207.5h3.9M124 207.6h62.1M124 201.3h62.7M124 200.9h63.1"/>
<path d="M124 207.4v.1M130.3 206.4l1.5 .6M131.2 207.3l.1 .6h-.3zM131.2 205.3v7.9h24.2M132.2 208l.7 .3h16.6M135.1 213.5l-1.2 2.9M147.2 210.4h2.3M147.5 211.3l.9 1.3M148.4 210.4v2.2M149.2 211.3l-.8 1.3M149.5 208.3h1.1M149.5 208v.3"/>
<path d="M150.6 208.3h6.9M150.6 208v.3M157.5 208.3h1.1M157.5 208v.3M158.6 208v.3M175.9 208l-.7 .3h-16.6M184.8 203.1l2 8.1M185.1 203l2 8.1M194.8 203.1l2 8.1M195.1 203l2 8.1M196 207.6h82.3M196.7 201.3h81.6"/>
<path d="M197.1 200.9h81.2M268.3 206.3h17.6M268.3 207.3l.1 .6h-.3zM268.3 205.3v7.9h22.4M273.8 213.5l-1.1 2.9M278.3 207.3h3M278.3 207.5h3M281.3 207.3h.1M281.3 207.3v.2M281.4 207.3l-.1 .2M282.5 210.4h2.3M282.8 211.3l.9 1.3"/>
<path d="M283.7 210.4v2.2M283.7 205.7h.3l-.1 .6zM284.5 211.3l-.8 1.3M287.4 207.4h.3l-.2 .6zM289.6 208h-93.5M350.7 207v2.3M350.7 208.1h2.3M351.6 207.3l1.4 .8M353 208.1l-1.4 .9M4 245.2h123v47.8M4 253.7h123M4 259.4h123"/>
<path d="M52.4 245.2v47.8M83.5 253.7v5.7M104.7 253.7v5.7M216 253h200M216 248h65M216 258h65M228.6 243v15M255.2 243v15M281 243v50M296 243v30M346 243v30M361 243v30"/>
<path d="M381 253v20M392 253v20M416 243h-200v50M4 265h123M4 270.6h123M4 276.2h123M84.9 279.3h1.3M85.5 278.6v1.3M216 278h65M216 273h200M216 263h165M216 268h65"/>
<path d="M231 263v15M256 263v15M311 273v20M393.4 260.5l9-2.5v10l-9-2.5zM4 281.8h123M4 287.4h123M83.5 287.4v5.6M84.9 280.6h1.3M104.7 287.4v5.6M267.4 287.2h1.2M267.4 286h1.2M268 285.5v1.1"/>
<circle cx="125.5" cy="53.2" r=".84"/>
<circle cx="125.5" cy="53.2" r=".81"/>
<circle cx="140.5" cy="45.5" r=".72"/>
<circle cx="140.5" cy="45.5" r=".86"/>
<circle cx="145.5" cy="45.5" r=".71"/>
<circle cx="145.5" cy="45.5" r=".86"/>
<circle cx="149.3" cy="45.5" r=".95"/>
<circle cx="149.3" cy="45.5" r=".99"/>
<circle cx="154" cy="45.5" r=".44"/>
<circle cx="154" cy="45.5" r=".85"/>
<circle cx="158.8" cy="45.5" r=".99"/>
<circle cx="158.8" cy="45.5" r=".97"/>
<circle cx="162.6" cy="45.5" r=".71"/>
<circle cx="162.6" cy="45.5" r=".86"/>
<circle cx="167.6" cy="45.5" r=".87"/>
<circle cx="167.6" cy="45.5" r=".71"/>
<circle cx="211.1" cy="44.9" r=".93"/>
<circle cx="239.7" cy="44.9" r=".92"/>
<circle cx="268.3" cy="44.9" r=".92"/>
<circle cx="276.8" cy="53.2" r=".81"/>
<circle cx="276.8" cy="53.2" r=".86"/>
<circle cx="125.5" cy="67.5" r=".86"/>
<circle cx="125.5" cy="67.5" r=".82"/>
<circle cx="140.5" cy="75.2" r=".72"/>
<circle cx="140.5" cy="75.2" r=".87"/>
<circle cx="145.5" cy="75.2" r=".71"/>
<circle cx="145.5" cy="75.2" r=".86"/>
<circle cx="149.3" cy="75.2" r=".95"/>
<circle cx="149.3" cy="75.2" r=".99"/>
<circle cx="154" cy="75.2" r=".44"/>
<circle cx="154" cy="75.2" r=".85"/>
<circle cx="158.8" cy="75.2" r=".99"/>
<circle cx="158.8" cy="75.2" r=".97"/>
<circle cx="162.6" cy="75.2" r=".71"/>
<circle cx="162.6" cy="75.2" r=".86"/>
<circle cx="167.6" cy="75.2" r=".87"/>
<circle cx="167.6" cy="75.2" r=".71"/>
<circle cx="211.1" cy="75.8" r=".93"/>
<circle cx="239.7" cy="75.8" r=".92"/>
<circle cx="252.1" cy="77.8" r=".74"/>
<circle cx="252.1" cy="77.8" r=".76"/>
<circle cx="268.3" cy="75.8" r=".92"/>
<circle cx="276.8" cy="67.5" r=".85"/>
<circle cx="276.8" cy="67.5" r=".81"/>
<circle cx="164.4" cy="88" r=".99"/>
<circle cx="125.3" cy="116.8" r=".85"/>
<circle cx="125.3" cy="116.8" r=".81"/>
<circle cx="146.6" cy="113.8" r=".77"/>
<circle cx="146.6" cy="113.8" r=".86"/>
<circle cx="146.6" cy="113.8" r=".75"/>
<circle cx="151" cy="110.5" r=".86"/>
<circle cx="151" cy="110.5" r=".78"/>
<circle cx="151.1" cy="110.5" r=".29"/>
<circle cx="152.9" cy="111" r=".75"/>
<circle cx="152.9" cy="111" r=".77"/>
<circle cx="155.2" cy="111.1" r=".77"/>
<circle cx="155.2" cy="111.1" r=".75"/>
<circle cx="161.5" cy="113.8" r=".75"/>
<circle cx="161.5" cy="113.8" r=".77"/>
<circle cx="161.5" cy="113.8" r=".86"/>
<circle cx="252.3" cy="113.8" r=".77"/>
<circle cx="252.3" cy="113.8" r=".86"/>
<circle cx="252.3" cy="113.8" r=".74"/>
<circle cx="258.5" cy="113.8" r=".77"/>
<circle cx="258.5" cy="113.8" r=".86"/>
<circle cx="258.5" cy="113.8" r=".74"/>
<circle cx="277" cy="116.8" r=".82"/>
<circle cx="277" cy="116.8" r=".86"/>
<circle cx="347.5" cy="120.3" r="1.22"/>
<circle cx="347.5" cy="127.2" r="1.18"/>
<circle cx="347.5" cy="120.3" r="1.19"/>
<circle cx="347.5" cy="127.1" r="1.21"/>
<circle cx="347.5" cy="127.2" r="1.56"/>
<circle cx="347.5" cy="120.3" r="1.56"/>
<circle cx="347.5" cy="127.1" r="1.43"/>
<circle cx="347.5" cy="120.3" r="1.43"/>
<circle cx="354.3" cy="137.7" r=".78"/>
<circle cx="354.3" cy="137.7" r=".84"/>
<circle cx="355" cy="135.4" r=".96"/>
<circle cx="355" cy="135.4" r="1.02"/>
<circle cx="357.4" cy="134.9" r=".78"/>
<circle cx="362.1" cy="127.2" r="1.56"/>
<circle cx="362.1" cy="127.1" r="1.18"/>
<circle cx="362.1" cy="127.1" r="1.21"/>
<circle cx="362.1" cy="127.1" r="1.43"/>
<circle cx="366.8" cy="134.7" r=".79"/>
<circle cx="366.8" cy="134.7" r=".84"/>
<circle cx="369.1" cy="135.4" r=".96"/>
<circle cx="369.1" cy="135.4" r="1.02"/>
<circle cx="369.6" cy="137.8" r=".79"/>
<circle cx="369.6" cy="137.8" r=".84"/>
<circle cx="376.6" cy="120.3" r="1.21"/>
<circle cx="376.6" cy="127.1" r="1.19"/>
<circle cx="376.6" cy="127.1" r="1.43"/>
<circle cx="376.6" cy="120.3" r="1.43"/>
<circle cx="376.6" cy="127.2" r="1.57"/>
<circle cx="376.6" cy="120.3" r="1.57"/>
<circle cx="376.6" cy="127.1" r="1.22"/>
<circle cx="376.7" cy="120.3" r="1.18"/>
<circle cx="354.5" cy="147.1" r=".78"/>
<circle cx="355" cy="149.5" r=".96"/>
<circle cx="355" cy="149.5" r="1.03"/>
<circle cx="362.1" cy="142.4" r="7.6"/>
<circle cx="366.7" cy="150" r=".79"/>
<circle cx="369.1" cy="149.5" r=".96"/>
<circle cx="369.1" cy="149.5" r="1.03"/>
<circle cx="369.8" cy="147.2" r=".78"/>
<circle cx="369.8" cy="147.2" r=".84"/>
<circle cx="131.2" cy="175.4" r=".97"/>
<circle cx="131.2" cy="175.5" r=".92"/>
<circle cx="153" cy="173.4" r=".34"/>
<circle cx="155.1" cy="173.4" r=".34"/>
<circle cx="159.8" cy="175.5" r=".99"/>
<circle cx="159.8" cy="175.5" r=".93"/>
<circle cx="211.1" cy="175.5" r=".97"/>
<circle cx="211.1" cy="175.5" r=".92"/>
<circle cx="239.7" cy="175.5" r=".97"/>
<circle cx="239.7" cy="175.5" r=".92"/>
<circle cx="252.1" cy="173.4" r=".35"/>
<circle cx="268.3" cy="175.5" r=".97"/>
<circle cx="268.3" cy="175.5" r=".92"/>
<circle cx="128.2" cy="195.2" r=".48"/>
<circle cx="128.2" cy="186.6" r=".48"/>
<circle cx="131.2" cy="190.9" r=".87"/>
<circle cx="141.6" cy="193.9" r=".99"/>
<circle cx="159.8" cy="190.9" r=".86"/>
<circle cx="268" cy="190.9" r="3"/>
<circle cx="274.1" cy="195.2" r=".47"/>
<circle cx="274.1" cy="186.6" r=".47"/>
<circle cx="131.2" cy="206.3" r=".97"/>
<circle cx="131.2" cy="206.3" r=".93"/>
<circle cx="134.5" cy="215" r="1"/>
<circle cx="159.8" cy="206.3" r=".98"/>
<circle cx="159.8" cy="206.3" r=".94"/>
<circle cx="211.1" cy="206.3" r=".97"/>
<circle cx="211.1" cy="206.3" r=".93"/>
<circle cx="239.7" cy="206.3" r=".97"/>
<circle cx="239.7" cy="206.3" r=".93"/>
<circle cx="268.2" cy="206.3" r=".97"/>
<circle cx="268.3" cy="206.3" r=".93"/>
<circle cx="273.3" cy="215" r=".99"/>
</g>
<path d="M412.4 262.3a2.5 2.5 0 0 0-4.1-1.1 2.5 2.5 0 0 0 1 4.2 2.5 2.5 0 0 0 3.2-2.9l-.1-.2" fill="none" stroke="#000" stroke-width=".3" stroke-dasharray="30.5 1.3 1.3 1.3" stroke-dashoffset="24.5" stroke-linecap="butt"/>
<path d="M414.8 261.5a5 5 0 0 0-8.3-2 5 5 0 0 0 2.2 8.3 5 5 0 0 0 6.2-6l-.1-.3" fill="none" stroke="#000" stroke-width=".3" stroke-dasharray="30.5 1.3 1.3 1.3" stroke-dashoffset="16.7" stroke-linecap="butt"/>
<g fill="none" stroke="#000" stroke-width=".3" stroke-dasharray="6.3 1.3 1.3 1.3 5.1">
<path d="M187 40l2 8.2M197 40l2 8.2M189 48.2l-4 4M199 48.2l-4 4M185 72.5l2 8.1M189 68.5l-4 4M195 72.5l2 8.1M199 68.5l-4 4M187 108.8l2 4M189 112.8l-4 4M197 108.8l2 4M199 112.8l-4 4"/>
<path d="M185 128.8l2 3.9M189 124.8l-4 4M195 128.8l2 3.9M199 124.8l-4 4M187 170.6l2 8.1M189 178.7l-4 4M197 170.6l2 8.1M199 178.7l-4 4M189 199l-4 4M199 199l-4 4M185 203l2 8.2M195 203l2 8.2"/>
</g>
<path d="M185 116.8l4 8M195 116.8l4 8" fill="none" stroke="#000" stroke-width=".3" stroke-dasharray="6.3 1.3 1.3 1.3 5.1" stroke-dashoffset="6.3"/>
<path d="M185 52.2l4 16.3M195 52.2l4 16.3M185 182.7l4 16.3M195 182.7l4 16.3" fill="none" stroke="#000" stroke-width=".3" stroke-dasharray="6.3 1.3 1.3 1.3 5.1" stroke-dashoffset="2.4"/>
<path d="M362.1 128.7v-11.3" fill="none" stroke="#000" stroke-width=".3" stroke-dasharray="30.5 1.3 1.3 1.3" stroke-dashoffset="26.8"/>
<path d="M266.8 190.9h-.1M268.3 189.4v-.1M268.3 192.3v.1M269.7 190.9h.1" fill="none" stroke="#000" stroke-width=".3" stroke-dasharray="30.5 1.3 1.3 1.3"/>
<path d="M410 255.7v14.9" fill="none" stroke="#000" stroke-width=".3" stroke-dasharray="30.5 1.3 1.3 1.3" stroke-dashoffset="25"/>
<path d="M403.4 263l12.6-.1" fill="none" stroke="#000" stroke-width=".3" stroke-dasharray="30.5 1.3 1.3 1.3" stroke-dashoffset="26.1"/>
<path d="M216 248v5" fill="none" stroke="#000" stroke-width=".3" stroke-dasharray="30.5 1.3 1.3 1.3" stroke-dashoffset="29.9"/>
<path d="M125.1 45.5v29.7M154.1 45.5v29.7M248.3 45.5v29.7M277.3 45.5v29.7" fill="none" stroke="#f00" stroke-width=".3" stroke-dasharray="30.5 1.3 1.3 1.3" stroke-dashoffset="17.5"/>
<g fill="#000">
<path d="M344.5 127.3l.6 .3h-.6z"/>
<path d="M128.1 34.3l.6-.2v.3zM179.5 34.1l.6 .2-.6 .1z"/>
<path d="M140.5 37.3l.6-.2v.4zM167 37.1l.6 .2-.6 .2z"/>
<path d="M247.7 29.8l.5 .1-.5 .2zM154.1 29.9l.6-.1v.3z"/>
<path d="M280.8 37.1l.6 .2-.6 .2zM277.2 37.3l.6-.2v.4z"/>
<path d="M174.8 45.5l.2 .6h-.3zM174.7 74.6h.3l-.2 .6zM383.1 107.9l.1 .6h-.3zM382.9 129h.3l-.1 .6zM287.5 173.7l.2 .6h-.3zM287.4 207.4h.3l-.2 .6zM283.9 175.5l.1 .6h-.3zM283.7 205.7h.3l-.1 .6zM348.2 193.8l.2 .6h-.3zM348.1 196.6h.3l-.2 .6z"/>
<path d="M106.6 104.9l.6-.2v.3zM280.8 104.7l.6 .2-.6 .1zM145.5 40.6l.6-.2v.3zM162 40.4l.6 .2-.6 .1zM167.6 76.1l-.1 .6h.3zM154.1 76.1l-.2 .6h.3zM106.6 29.9l.6-.1v.3zM153.5 29.8l.6 .1-.6 .2zM106.6 34.3l.6-.2v.3zM124.5 34.1l.6 .2-.6 .1zM362.1 131.6l.6-.1v.3zM378.6 131.5l.6 .1-.6 .2zM131.2 168.4l.6-.2v.3zM159.2 168.2l.6 .2-.6 .1zM131.2 191.8l-.2 .6h.3zM131.2 207.3l-.2 .6h.3zM268.3 207.3l-.2 .6h.3zM106.6 168.4l.6-.2v.3zM130.6 168.2l.6 .2-.6 .1z"/>
<path d="M378.9 103.7l.6 .2-.6 .1zM344.6 103.9l.6-.2v.3z"/>
<path d="M361.5 131.5l.6 .1-.6 .2zM345.1 131.6l.6-.1v.3zM280.8 168.2l.6 .2-.6 .1zM268.3 168.4l.6-.2v.3zM353.7 191.4l.6-.1v.3zM351.9 191.3l.6 .1-.6 .2z"/>
<path d="M159.8 168.4l.6-.2v.3zM239.1 168.2l.6 .2-.6 .1z"/>
<path d="M267.7 168.2l.6 .2-.6 .1zM239.7 168.4l.6-.2v.3z"/>
</g>
<g font-size="6.3">
<text x="282.1" y="250.3">名称</text>
<text x="347.1" y="250.3">图号</text>
<text x="282.1" y="260.3">材质</text>
<text x="347.1" y="260.3">质量</text>
<text x="383.3" y="262.1">视</text>
<text x="383.3" y="269.9">图</text>
<text x="282.1" y="270.3">版次</text>
<text x="347.1" y="270.3">比例</text>
</g>
<g font-size="4.2">
<text x="4.8" y="237.6">注意：1.行走平行度（正面+侧面），450行程内，≤±0.03mm，1000行程内，≤±0.05mm。</text>
<text x="12.2" y="243.3">2.本体形变，450行程内，≤±0.03mm，1000行程内，≤±0.05mm。</text>
<text x="18.6" y="251.3">型号/规格</text>
<text x="69.5" y="251.3">GTH12-750-BM-M40-C4</text>
<text x="300.8" y="249.5">GTH12-750-BM-M40-C4</text>
<text x="14.4" y="258.3">螺杆型号/规格</text>
<text x="19.7" y="263.9">有效行程</text>
<text x="63.7" y="258.3">1605</text>
<text x="86.5" y="263.9">750</text>
<text x="89.9" y="258.3">1610</text>
<text x="111.7" y="258.3">1620</text>
<text x="19.7" y="269.5">精度等级</text>
<text x="87.6" y="269.5">C7</text>
<text x="259" y="267">2022/9/29</text>
<text x="19.7" y="275.2">马达容量</text>
<text x="74.9" y="275.2">400W（无刹车）</text>
<text x="15.5" y="280.8">重复定位精度</text>
<text x="86.7" y="280.8">0.02</text>
<text x="9.1" y="286.4">感应开关方式及数量</text>
<text x="72.7" y="286.4">外挂型三只（C4）</text>
<text x="15.5" y="292">建议最快速度</text>
<text x="60.5" y="292">250MM/S</text>
<text x="86.7" y="292">500MM/S</text>
<text x="107.4" y="292">1000MM/S</text>
</g>
<g font-size="4.1">
<text x="272" y="192.4">I</text>
<text x="371.1" y="193.3">I</text>
<text x="365" y="198.5">2 : 3.5</text>
</g>
<g font-size="3.5">
<text x="70.7" y="35.5">64.50 滑台极限位置 1</text>
<text x="111.2" y="31.2">166 滑台原始位置</text>
<text x="156.3" y="35.5">182</text>
<text x="191.7" y="31.2">750 有效行程</text>
<text x="157.1" y="41.8">60</text>
<text x="157.1" y="38.6">95</text>
<text x="284.2" y="38.6">14.50 滑台极限位置 1</text>
<text x="176.1" y="62.7" transform="rotate(-90 176.1 62.7)">104</text>
<text x="169.2" y="83.3">8 x M6 贯穿</text>
<text x="155.7" y="89.2">2 x</text>
<text x="166.1" y="89.2">6 H7</text>
<text x="179.3" y="89.2">8</text>
<text x="179.1" y="106.1">1032</text>
<text x="359.5" y="105.1">122</text>
<text x="329.8" y="125.8">基准面</text>
<text x="384.4" y="120.1" transform="rotate(-90 384.4 120.1)">76</text>
<text x="333.7" y="132.9">59.50</text>
<text x="381.3" y="132.9">60</text>
<text x="117.4" y="169.6">86</text>
<text x="143.1" y="169.6">100</text>
<text x="197.5" y="169.6">700</text>
<text x="253.1" y="169.6">100</text>
<text x="270.8" y="169.6">46</text>
<text x="132.8" y="195.2">2 x</text>
<text x="143.2" y="195.2">6 H7</text>
<text x="156.4" y="195.2">6</text>
<text x="285.1" y="192.4" transform="rotate(-90 285.1 192.4)">108</text>
<text x="288.8" y="192.4" transform="rotate(-90 288.8 192.4)">120</text>
<text x="357.2" y="192.7">2</text>
<text x="349.5" y="208.9" transform="rotate(-90 349.5 208.9)">0</text>
<text x="353" y="206.4" transform="rotate(-90 353 206.4)">6</text>
<text x="132.8" y="212.7">16 x M8</text>
<text x="151.2" y="212.7">16</text>
<text x="269.9" y="212.7">4 x M8</text>
<text x="286.5" y="212.7">16</text>
<text x="346" y="210.6" transform="rotate(-90 346 210.6)">+0.012</text>
<text x="349.5" y="214.2" transform="rotate(-90 349.5 214.2)">6</text>
<text x="136.1" y="216.2">6.5 贯穿</text>
<text x="274.9" y="216.2">6.5 贯穿</text>
<text x="221.4" y="246.8">1</text>
<text x="221.4" y="251.8">2</text>
<text x="218.8" y="256.8">序号</text>
<text x="232.2" y="256.8">修 订 版 次</text>
<text x="257.5" y="256.8">设计变更编号</text>
<text x="228.2" y="261.8">设</text>
<text x="240.1" y="261.8">计</text>
<text x="252" y="261.8">变</text>
<text x="263.9" y="261.8">更</text>
<text x="219.1" y="266.7">设 计</text>
<text x="366.6" y="269.3">1:3.5</text>
<text x="219.1" y="271.7">校 核</text>
<text x="219.1" y="276.7">批 准</text>
<text x="222.9" y="282.7">技术要求：</text>
<text x="231.8" y="287.3">1、未标注公差全部 0.1</text>
<text x="231.7" y="291.8">2、未标注倒角全部C0.3</text>
</g>
</svg>
